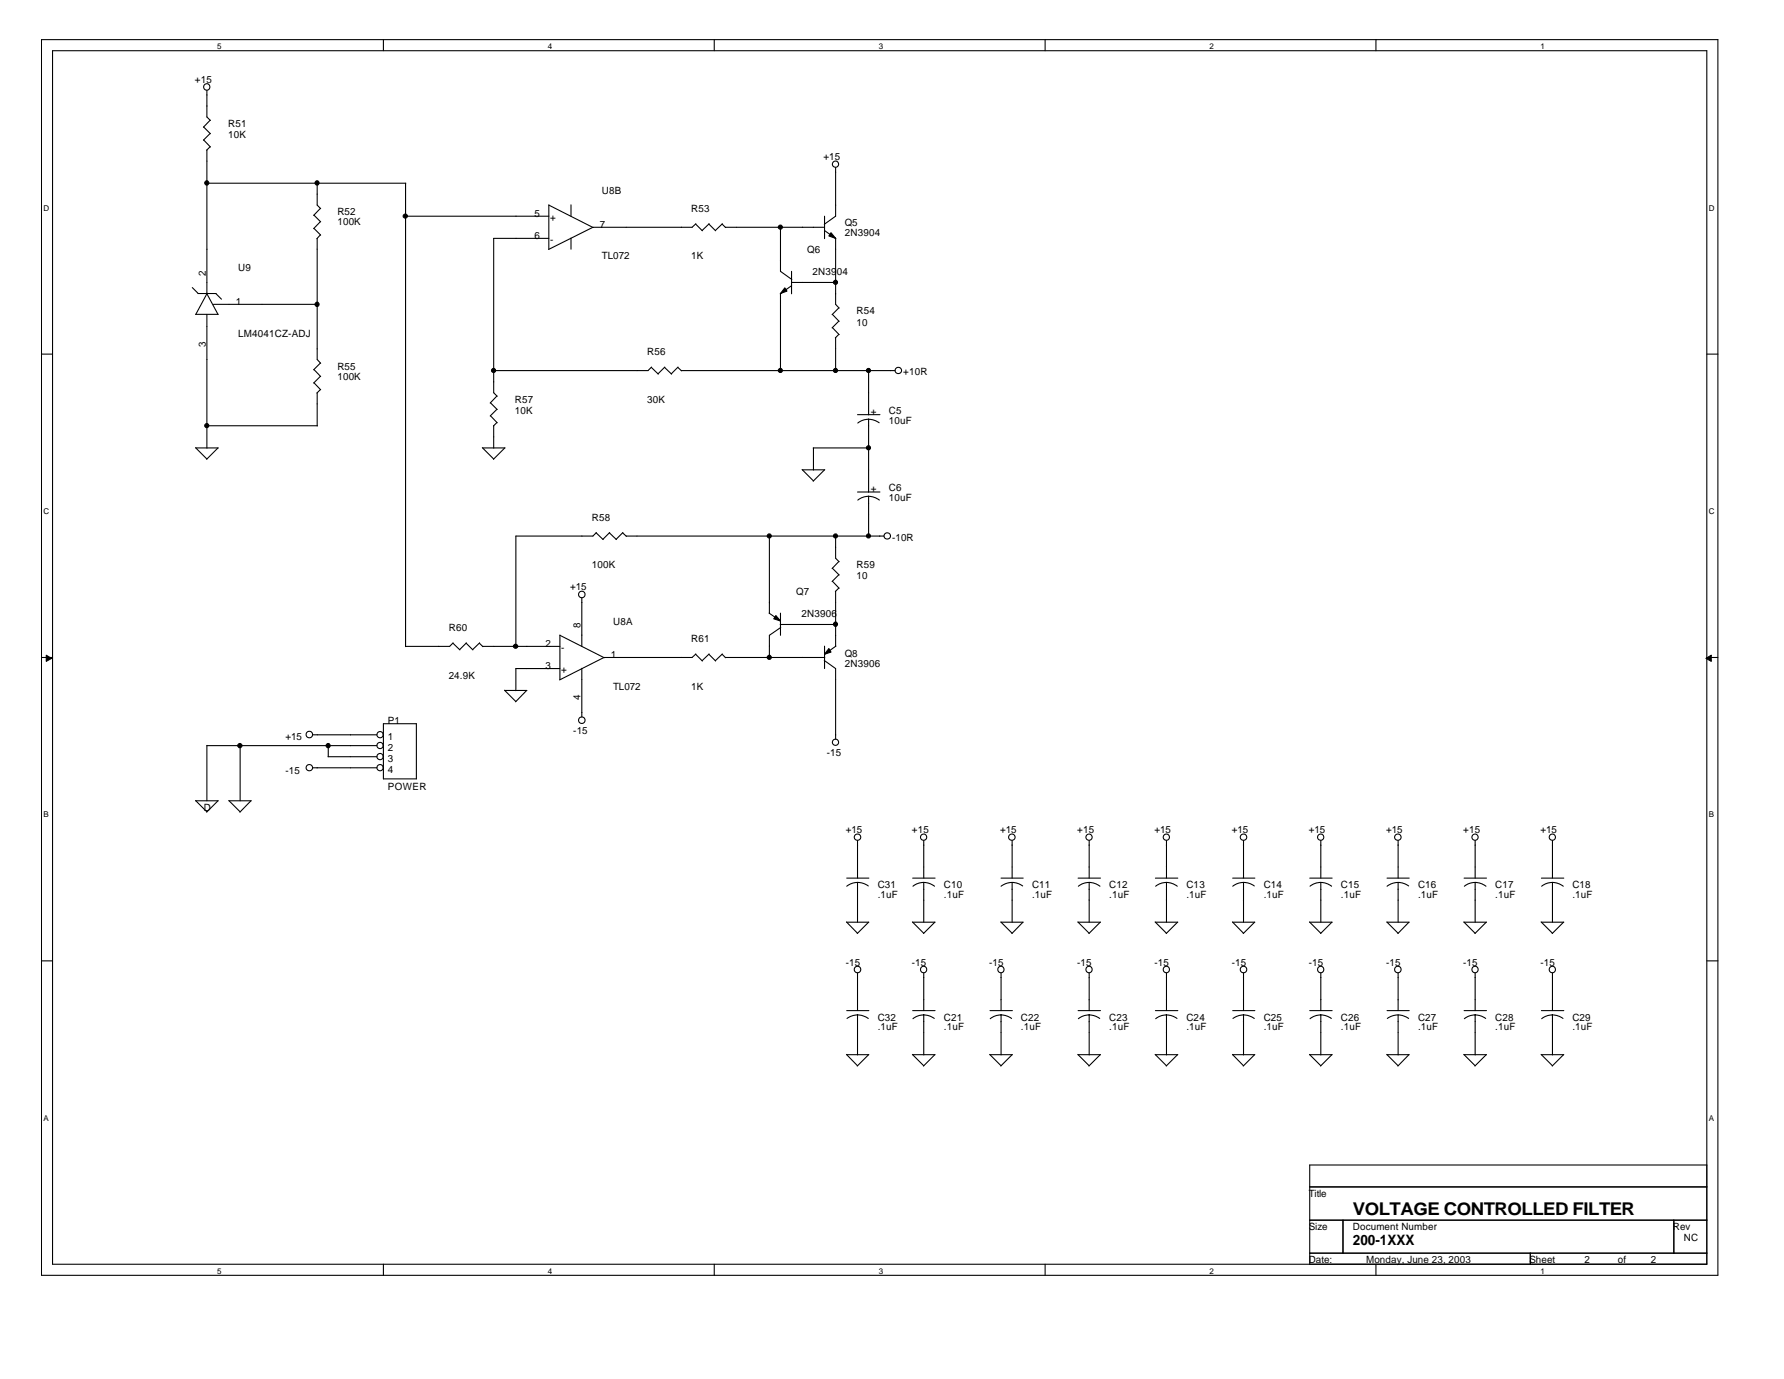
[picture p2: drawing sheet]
<svg xmlns="http://www.w3.org/2000/svg" width="279mm" height="216mm" viewBox="0 0 279 216" stroke-linecap="round" stroke-linejoin="round" font-family="sans-serif">
<g fill="none" stroke="#000" stroke-width=".17">
<path d="M6.5 6.2h262.5v193.5h-262.5zM8.2 7.9h259.1v190h-259.1zM31.9 19.9l1.1 1M32.4 14.2v4.1l.6 .6M32.9 18.8l-1 1.1M60 6.2v1.7M111.9 6.2v1.7M163.7 6.2v1.7M215.5 6.2v1.7M31.9 21.9l1.1 1.1M32.4 23.5v22.5M32.4 28.7h31.2"/>
<path d="M32.9 20.9l-1 1.1M32.9 23l-.5 .5M49.2 33.7l1 1M49.2 35.8l1 1M49.7 28.7v3.4l.5 .6M49.7 37.3v19l.5 .6M50.2 32.6l-1.1 1.1M50.2 34.7l-1.1 1.1M50.2 36.8l-.6 .6M63.5 33.8h22.5M63.5 28.7v72.5M86 37.3h-8.7v24.2l.6 .5"/>
<path d="M86 32.1v6.9M86 32.1l6.9 3.5M89.4 32.1v1.7M89.4 37.3v1.7M108.9 35.1l1.1 1M109 35l-.6 .6h-15.5l-7 3.5M111 35.1l1.1 1M111.1 35l-1.1 1.1M113.1 35.1l.5 .5M113.1 35l-1.1 1.1M113.6 35.6h15.5M122.2 35.6v6.9l1.8 1.3"/>
<path d="M129.1 36.1l1.8 1.3M129.1 33.8v3.6M130.9 26.2v7.6l-1.8 1.3M130.9 37.3v10.3l.5 .6M6.5 55.4h1.7M30.1 45l.9 1M30.6 49.2h3.6M31 46h2.8M32.4 45.9l1.7 3.3M32.4 49.3v20.9M32.4 45.9l-1.7 3.3M33.4 47.6h16.3"/>
<path d="M33.8 46l.9 .8M49.2 57.9l1 1.1M49.2 59.9l1 1.1M50.2 56.8l-1.1 1.1M50.2 58.9l-1.1 1.1M102 57.5l1.1 1.1M102 57.5l-.5 .5h-24.2M104.1 57.5l1.1 1.1M104.1 57.5l-1 1M106.1 57.5l.6 .6M106.2 57.5l-1.1 1M106.7 58h33.5"/>
<path d="M122.2 46v12.1M124 44.7l-1.8 1.3M124 42.5v3.5M124 44.2h6.9M130.4 49.2l1 1.1M130.4 51.3l1 1.1M130.9 52.9v5.2M131.4 48.2l-1.1 1.1M131.4 50.3l-1.1 1M131.4 52.3l-.6 .6M136 58v7M267.3 55.4h1.7"/>
<path d="M30.6 70.1l1.8 1.8M30.7 70.1h3.5M32.4 66.7h17.3M34.1 70.1l-1.7 1.8M49.7 61.5v5.2M50.2 61l-.6 .5M75.5 70.1l1.8 1.8M75.6 70.1h3.5M76.8 63.1l1.1 1M76.8 65.1l1.1 1.1M77.3 66.7v3.5M77.8 62l-1 1.1"/>
<path d="M77.8 64.1l-1 1M77.8 66.1l-.5 .6M79.1 70.1l-1.8 1.8M125.6 73.5l1.8 1.8M125.7 73.6h3.5M127.4 70.1h8.6M127.4 70.1v3.5M129.1 73.6l-1.7 1.7M134.3 64.9h3.5M134.3 77h3.5M136 65.6l.7 .1 1 .5M136 65.6l-.7 .1-1 .5"/>
<path d="M136 77.7l.7 .1 1 .5M136 77.7l-.7 .1-1 .5M136 65.6v11.5M136 77.7v6.3M87.7 99.4v7M87.7 99.5l6.9 3.5M91.1 93.6v7.6M93.4 83.4l1.1 1.1M93.4 83.4l-.5 .5h-12.1v17.3M95.4 83.4l1.1 1.1M95.5 83.4l-1.1 1M97.5 83.4l.6 .6"/>
<path d="M97.6 83.4l-1.1 1M98.1 83.9h40.3M120.5 96l1.7 1.2M120.5 83.9v12.1M122.2 97.8h8.7M122.2 96v3.5M122.3 98.2l-1.8 1.3v3.5M130.4 89l1 1M130.4 91l1 1.1M130.9 83.9v3.5l.5 .6M130.9 92.6v8.6M131.4 87.9l-1.1 1.1"/>
<path d="M131.4 90l-1.1 1M131.4 92.1l-.6 .5M6.5 102.9h1.7M32.4 116.7v8.7M32.4 116.7h26.6M37.6 116.7v8.7M49 115h10M51.4 118.5h7.6M51.4 116.7v1.8M60 113.3h5.2v8.6h-5.2zM70.9 100.7l1.1 1.1M71 100.7l-.6 .5h-6.9"/>
<path d="M73 100.7l1.1 1.1M73 100.7l-1 1M75.1 100.7l.5 .5M75.1 100.7l-1.1 1M75.6 101.2h12.1M79 108.1l1.8 1.7M79.1 108.1h3.4M82.5 108.1l-1.8 1.8M87.7 104.7h-6.9v3.4M91.1 104.6v7.7M108.9 102.4l1.1 1.1M109 102.4l-.6 .5h-13.8l-7 3.6"/>
<path d="M111 102.4l1.1 1.1M111.1 102.4l-1.1 1M113.1 102.4l.5 .6M113.1 102.4l-1.1 1M113.6 102.9h15.6M129.1 103.4l1.8 1.3v11M129.1 101.2v3.5M130.9 101.2l-1.8 1.2M267.3 102.9h1.7M30.6 125.3l1.8 1.8M30.7 125.4h3.5M34.1 125.4l-1.7 1.8"/>
<path d="M35.8 125.3l1.8 1.8M35.9 125.4h3.4M39.3 125.4l-1.7 1.8M49 120.2h10M132.6 137.5h3.5M134.3 138.2l.7 .1 1 .4M134.3 138.2l-.7 .1-1 .5M134.3 131.6v5.9M134.3 138.2v6.2M142.9 137.5h3.5M144.7 138.2l.7 .1 1 .5M144.7 138.2l-.8 .1-.9 .5"/>
<path d="M144.7 131.6v5.9M144.7 138.2v6.2M156.8 137.5h3.4M158.5 138.2l.7 .1 1 .4M158.5 138.2l-.7 .1-1 .5M158.5 131.6v5.9M158.5 138.2v6.2M168.8 137.5h3.6M170.6 138.2l.7 .1 1 .5M170.6 138.2l-.8 .1-.9 .5M170.6 131.6v5.9M170.6 138.2v6.2"/>
<path d="M181 137.5h3.5M182.7 138.2l.7 .1 1 .5M182.7 138.2l-.8 .1-.9 .5M182.7 131.6v5.9M182.7 138.2v6.2M193.1 137.5h3.4M194.8 138.2l.7 .1 .9 .4M194.8 138.2l-.8 .1-.9 .5M194.8 131.6v5.9M194.8 138.2v6.2M205.1 137.5h3.5M206.9 138.2l.7 .1 1 .5"/>
<path d="M206.9 138.2l-.8 .1-.9 .5M206.9 131.6v5.9M206.9 138.2v6.2M217.2 137.5h3.5M219 138.2l.7 .1 .9 .4M219 138.2l-.8 .1-1 .5M219 131.6v5.9M219 138.2v6.2M229.3 137.5h3.5M231 138.2l.7 .1 1 .5M231 138.2l-.7 .1-1 .5M231 131.6v5.9"/>
<path d="M231 138.2v6.2M241.4 137.5h3.5M243.1 138.2l.7 .1 1 .5M243.1 138.2l-.7 .1-1 .5M243.1 131.6v5.9M243.1 138.2v6.2M6.5 150.4h1.7M132.6 144.3l1.7 1.8M132.6 144.4h3.5M132.6 158.2h3.5M134.3 158.9l.7 .1 1 .5M134.3 158.9l-.7 .1-1 .5"/>
<path d="M134.3 152.3v5.9M134.3 158.9v6.3M136 144.4l-1.7 1.8M142.9 144.3l1.8 1.8M142.9 144.4h3.5M142.9 158.2h3.5M144.7 158.9l.7 .1 .9 .5M144.7 158.9l-.8 .1-.9 .5M144.7 152.3v5.9M144.7 158.9v6.3M146.4 144.4l-1.8 1.8M155 158.2h3.6"/>
<path d="M156.7 144.3l1.8 1.8M156.8 158.9l.7 .1 .9 .5M156.8 158.9l-.8 .1-.9 .5M156.8 144.4h3.4M156.8 152.3v5.9M156.8 158.9v6.3M160.2 144.4l-1.7 1.8M168.8 144.3l1.8 1.8M168.8 144.4h3.6M168.8 158.2h3.6M170.6 158.9l.7 .1 .9 .5M170.6 158.9l-.8 .1-.9 .5"/>
<path d="M170.6 152.3v5.9M170.6 158.9v6.3M172.3 144.4l-1.8 1.8M180.9 144.3l1.8 1.8M181 144.4h3.5M181 158.2h3.5M182.7 158.9l.7 .1 .9 .5M182.7 158.9l-.8 .1-.9 .5M182.7 152.3v5.9M182.7 158.9v6.3M184.4 144.4l-1.8 1.8M193 144.3l1.8 1.8"/>
<path d="M193.1 144.4h3.4M193.1 158.2h3.4M194.8 158.9l.7 .1 .9 .5M194.8 158.9l-.8 .1-.9 .5M194.8 152.3v5.9M194.8 158.9v6.3M196.5 144.4l-1.8 1.8M205.1 144.3l1.8 1.8M205.1 144.4h3.5M205.1 158.2h3.5M206.9 158.9l.7 .1 .9 .5M206.9 158.9l-.8 .1-.9 .5"/>
<path d="M206.9 152.3v5.9M206.9 158.9v6.3M208.6 144.4l-1.8 1.8M217.2 144.3l1.8 1.8M217.2 144.4h3.5M217.2 158.2h3.5M219 158.9l.7 .1 .9 .5M219 158.9l-.8 .1-.9 .5M219 152.3v5.9M219 158.9v6.3M220.7 144.4l-1.8 1.8M229.3 144.3l1.7 1.8"/>
<path d="M229.3 144.4h3.5M229.3 158.2h3.5M231 158.9l.7 .1 1 .5M231 158.9l-.7 .1-1 .5M231 152.3v5.9M231 158.9v6.3M232.8 144.4l-1.8 1.8M241.4 144.3l1.7 1.8M241.4 144.4h3.5M241.4 158.2h3.5M243.1 158.9l.7 .1 1 .5M243.1 158.9l-.7 .1-1 .5"/>
<path d="M243.1 152.3v5.9M243.1 158.9v6.3M244.9 144.4l-1.8 1.8M267.3 150.4h1.7M132.6 165.1l1.7 1.8M132.6 165.1h3.5M136 165.1l-1.7 1.8M142.9 165.1l1.8 1.8M142.9 165.1h3.5M146.4 165.1l-1.8 1.8M155 165.1l1.8 1.8M155 165.1h3.6"/>
<path d="M158.5 165.1l-1.8 1.8M168.8 165.1l1.8 1.8M168.8 165.1h3.6M172.3 165.1l-1.8 1.8M180.9 165.1l1.8 1.8M181 165.1h3.5M184.4 165.1l-1.8 1.8M193 165.1l1.8 1.8M193.1 165.1h3.4M196.5 165.1l-1.8 1.8M205.1 165.1l1.8 1.8M205.1 165.1h3.5"/>
<path d="M208.6 165.1l-1.8 1.8M217.2 165.1l1.8 1.8M217.2 165.1h3.5M220.7 165.1l-1.8 1.8M229.3 165.1l1.7 1.8M229.3 165.1h3.5M232.8 165.1l-1.8 1.8M241.4 165.1l1.7 1.8M241.4 165.1h3.5M244.9 165.1l-1.8 1.8M60 197.9v1.8M111.9 197.9v1.8"/>
<path d="M163.7 197.9v1.8M205.1 185.8h62.2M205.1 191h62.2M205.1 196.2h62.2M210.3 191v5.2M215.5 197.9v1.8M239.7 196.2v1.7M262.1 191v5.2M267.3 182.4h-62.2v15.5"/>
<circle cx="32.4" cy="13.6" r=".5"/>
<circle cx="130.8" cy="25.7" r=".49"/>
<circle cx="140.7" cy="58" r=".5"/>
<circle cx="91.1" cy="93.1" r=".51"/>
<circle cx="139" cy="83.9" r=".5"/>
<circle cx="48.4" cy="115" r=".51"/>
<circle cx="59.5" cy="118.5" r=".49"/>
<circle cx="59.5" cy="116.7" r=".49"/>
<circle cx="59.5" cy="115" r=".49"/>
<circle cx="91.1" cy="112.8" r=".51"/>
<circle cx="130.8" cy="116.2" r=".49"/>
<circle cx="48.5" cy="120.2" r=".5"/>
<circle cx="59.5" cy="120.2" r=".49"/>
<circle cx="134.3" cy="131.1" r=".5"/>
<circle cx="144.7" cy="131.1" r=".49"/>
<circle cx="158.5" cy="131.1" r=".5"/>
<circle cx="170.6" cy="131.1" r=".49"/>
<circle cx="182.7" cy="131.1" r=".49"/>
<circle cx="194.8" cy="131.1" r=".5"/>
<circle cx="206.8" cy="131.1" r=".49"/>
<circle cx="218.9" cy="131.1" r=".5"/>
<circle cx="231" cy="131.1" r=".49"/>
<circle cx="243.1" cy="131.1" r=".49"/>
<circle cx="134.3" cy="151.8" r=".51"/>
<circle cx="144.6" cy="151.8" r=".5"/>
<circle cx="156.7" cy="151.8" r=".5"/>
<circle cx="170.5" cy="151.8" r=".5"/>
<circle cx="182.7" cy="151.8" r=".5"/>
<circle cx="194.7" cy="151.8" r=".51"/>
<circle cx="206.8" cy="151.8" r=".5"/>
<circle cx="218.9" cy="151.8" r=".51"/>
<circle cx="231" cy="151.8" r=".5"/>
<circle cx="243.1" cy="151.8" r=".5"/>
</g>
<g fill="#000" stroke="#000" stroke-width=".16">
<path d="M7.2 102.6l.9 .5-.9 .4z" fill-rule="evenodd"/>
<path d="M267.2 103.1l.8-.5v.9z" fill-rule="evenodd"/>
</g>
<g fill="#000" stroke="#000" stroke-width=".17">
<path d="M130.2 36.4l.7 .9-1.1-.4z" fill-rule="evenodd"/>
<path d="M122.9 45.1l.3 .5-1 .4z" fill-rule="evenodd"/>
<path d="M121.5 96.4l.7 .8-1-.3z" fill-rule="evenodd"/>
<path d="M129.8 101.5l.4 .6-1.1 .3z" fill-rule="evenodd"/>
<circle cx="32.4" cy="28.6" r=".33"/>
<circle cx="49.6" cy="28.6" r=".33"/>
<circle cx="63.5" cy="33.8" r=".33"/>
<circle cx="122.2" cy="35.6" r=".32"/>
<circle cx="49.6" cy="47.6" r=".33"/>
<circle cx="77.3" cy="58" r=".32"/>
<circle cx="122.2" cy="58" r=".32"/>
<circle cx="130.8" cy="44.2" r=".32"/>
<circle cx="130.8" cy="58" r=".32"/>
<circle cx="136" cy="58" r=".32"/>
<circle cx="32.4" cy="66.6" r=".32"/>
<circle cx="136" cy="70.1" r=".32"/>
<circle cx="120.5" cy="83.9" r=".32"/>
<circle cx="130.8" cy="97.7" r=".33"/>
<circle cx="130.8" cy="83.9" r=".32"/>
<circle cx="136" cy="83.9" r=".32"/>
<circle cx="37.6" cy="116.7" r=".33"/>
<circle cx="51.4" cy="116.7" r=".33"/>
<circle cx="80.8" cy="101.2" r=".33"/>
<circle cx="120.5" cy="102.9" r=".32"/>
</g>
<text font-size="2.8" x="211.9" y="190.3">VOLTAGE CONTROLLED FILTER</text>
<text font-size="2.2" x="211.9" y="195">200-1XXX</text>
<g font-size="1.6">
<text x="30.5" y="13">+15</text>
<text x="35.7" y="19.9">R51</text>
<text x="35.7" y="21.6">10K</text>
<text x="129" y="25.1">+15</text>
<text x="52.8" y="33.7">R52</text>
<text x="52.8" y="35.3">100K</text>
<text x="83.7" y="34">5</text>
<text x="86.1" y="34.6">+</text>
<text x="93.9" y="35.7">7</text>
<text x="94.3" y="30.4">U8B</text>
<text x="108.2" y="33.2">R53</text>
<text x="132.3" y="35.4">Q5</text>
<text x="83.7" y="37.4">6</text>
<text x="86.1" y="38">-</text>
<text x="94.3" y="40.6">TL072</text>
<text x="108.2" y="40.6">1K</text>
<text x="126.4" y="39.6">Q6</text>
<text x="132.3" y="37">2N3904</text>
<text x="32.2" y="43.1" transform="rotate(-90 32.2 43.1)">2</text>
<text x="37" y="47.8">1</text>
<text x="37.3" y="42.5">U9</text>
<text x="127.3" y="43.1">2N3904</text>
<text x="37.3" y="52.7">LM4041CZ-ADJ</text>
<text x="134.2" y="49.2">R54</text>
<text x="134.2" y="51">10</text>
<text x="32.2" y="54.4" transform="rotate(-90 32.2 54.4)">3</text>
<text x="52.8" y="57.9">R55</text>
<text x="52.8" y="59.4">100K</text>
<text x="101.3" y="55.6">R56</text>
<text x="141.4" y="58.8">+10R</text>
<text x="80.6" y="63.1">R57</text>
<text x="80.6" y="64.8">10K</text>
<text x="101.3" y="63.1">30K</text>
<text x="136.4" y="65">+</text>
<text x="139.2" y="64.8">C5</text>
<text x="139.2" y="66.3">10uF</text>
<text x="136.4" y="77">+</text>
<text x="139.2" y="76.9">C6</text>
<text x="92.7" y="81.5">R58</text>
<text x="139.2" y="78.4">10uF</text>
<text x="92.7" y="89">100K</text>
<text x="134.2" y="89">R59</text>
<text x="139.7" y="84.7">-10R</text>
<text x="89.3" y="92.4">+15</text>
<text x="124.7" y="93.1">Q7</text>
<text x="134.2" y="90.7">10</text>
<text x="70.3" y="98.8">R60</text>
<text x="85.4" y="101.3">2</text>
<text x="87.9" y="101.9">-</text>
<text x="90.9" y="98.4" transform="rotate(-90 90.9 98.4)">8</text>
<text x="96" y="97.8">U8A</text>
<text x="108.2" y="100.5">R61</text>
<text x="125.5" y="96.6">2N3906</text>
<text x="70.3" y="106.3">24.9K</text>
<text x="85.4" y="104.8">3</text>
<text x="87.9" y="105.4">+</text>
<text x="95.7" y="103">1</text>
<text x="96" y="108">TL072</text>
<text x="108.2" y="108">1K</text>
<text x="132.3" y="102.8">Q8</text>
<text x="132.3" y="104.4">2N3906</text>
<text x="60.7" y="113.3">P1</text>
<text x="90.9" y="109.6" transform="rotate(-90 90.9 109.6)">4</text>
<text x="44.7" y="115.9">+15</text>
<text x="60.7" y="115.9">1</text>
<text x="60.7" y="117.6">2</text>
<text x="60.7" y="119.3">3</text>
<text x="89.8" y="114.9">-15</text>
<text x="129.5" y="118.3">-15</text>
<text x="44.7" y="121.1">-15</text>
<text x="60.7" y="123.7">POWER</text>
<text x="60.7" y="121.1">4</text>
<text x="31.9" y="127">D</text>
<text x="132.5" y="130.4">+15</text>
<text x="142.8" y="130.4">+15</text>
<text x="156.6" y="130.4">+15</text>
<text x="168.7" y="130.4">+15</text>
<text x="180.8" y="130.4">+15</text>
<text x="192.9" y="130.4">+15</text>
<text x="205" y="130.4">+15</text>
<text x="217.1" y="130.4">+15</text>
<text x="229.2" y="130.4">+15</text>
<text x="241.3" y="130.4">+15</text>
<text x="137.5" y="139.1">C31</text>
<text x="137.5" y="140.6">.1uF</text>
<text x="147.8" y="139.1">C10</text>
<text x="147.8" y="140.6">.1uF</text>
<text x="161.6" y="139.1">C11</text>
<text x="161.6" y="140.6">.1uF</text>
<text x="173.7" y="139.1">C12</text>
<text x="173.7" y="140.6">.1uF</text>
<text x="185.8" y="139.1">C13</text>
<text x="185.8" y="140.6">.1uF</text>
<text x="197.9" y="139.1">C14</text>
<text x="197.9" y="140.6">.1uF</text>
<text x="210" y="139.1">C15</text>
<text x="210" y="140.6">.1uF</text>
<text x="222.1" y="139.1">C16</text>
<text x="222.1" y="140.6">.1uF</text>
<text x="234.2" y="139.1">C17</text>
<text x="234.2" y="140.6">.1uF</text>
<text x="246.3" y="139.1">C18</text>
<text x="246.3" y="140.6">.1uF</text>
<text x="132.5" y="151.2">-15</text>
<text x="142.8" y="151.2">-15</text>
<text x="154.9" y="151.2">-15</text>
<text x="168.7" y="151.2">-15</text>
<text x="180.8" y="151.2">-15</text>
<text x="192.9" y="151.2">-15</text>
<text x="205" y="151.2">-15</text>
<text x="217.1" y="151.2">-15</text>
<text x="229.2" y="151.2">-15</text>
<text x="241.3" y="151.2">-15</text>
<text x="137.5" y="159.8">C32</text>
<text x="137.5" y="161.3">.1uF</text>
<text x="147.8" y="159.8">C21</text>
<text x="147.8" y="161.3">.1uF</text>
<text x="159.9" y="159.8">C22</text>
<text x="159.9" y="161.3">.1uF</text>
<text x="173.7" y="159.8">C23</text>
<text x="173.7" y="161.3">.1uF</text>
<text x="185.8" y="159.8">C24</text>
<text x="185.8" y="161.3">.1uF</text>
<text x="197.9" y="159.8">C25</text>
<text x="197.9" y="161.3">.1uF</text>
<text x="210" y="159.8">C26</text>
<text x="210" y="161.3">.1uF</text>
<text x="222.1" y="159.8">C27</text>
<text x="222.1" y="161.3">.1uF</text>
<text x="234.2" y="159.8">C28</text>
<text x="234.2" y="161.3">.1uF</text>
<text x="246.3" y="159.8">C29</text>
<text x="246.3" y="161.3">.1uF</text>
<text x="205" y="187.4">Title</text>
<text x="205" y="192.6">Size</text>
<text x="205" y="197.8">Date:</text>
<text x="211.9" y="192.6">Document Number</text>
<text x="214" y="197.8">Monday, June 23, 2003</text>
<text x="239.5" y="197.8">Sheet</text>
<text x="248.2" y="197.8">2</text>
<text x="253.4" y="197.8">of</text>
<text x="258.5" y="197.8">2</text>
<text x="262" y="192.6">Rev</text>
<text x="263.7" y="194.4">NC</text>
</g>
<g font-size="1.3">
<text x="34" y="7.7">5</text>
<text x="85.8" y="7.7">4</text>
<text x="137.6" y="7.7">3</text>
<text x="189.4" y="7.7">2</text>
<text x="241.3" y="7.7">1</text>
<text x="6.8" y="33">D</text>
<text x="267.6" y="33">D</text>
<text x="6.8" y="80.5">C</text>
<text x="267.6" y="80.5">C</text>
<text x="6.8" y="128">B</text>
<text x="267.6" y="128">B</text>
<text x="6.8" y="175.5">A</text>
<text x="267.6" y="175.5">A</text>
<text x="34" y="199.4">5</text>
<text x="85.8" y="199.4">4</text>
<text x="137.6" y="199.4">3</text>
<text x="189.4" y="199.4">2</text>
<text x="241.3" y="199.4">1</text>
</g>
</svg>
